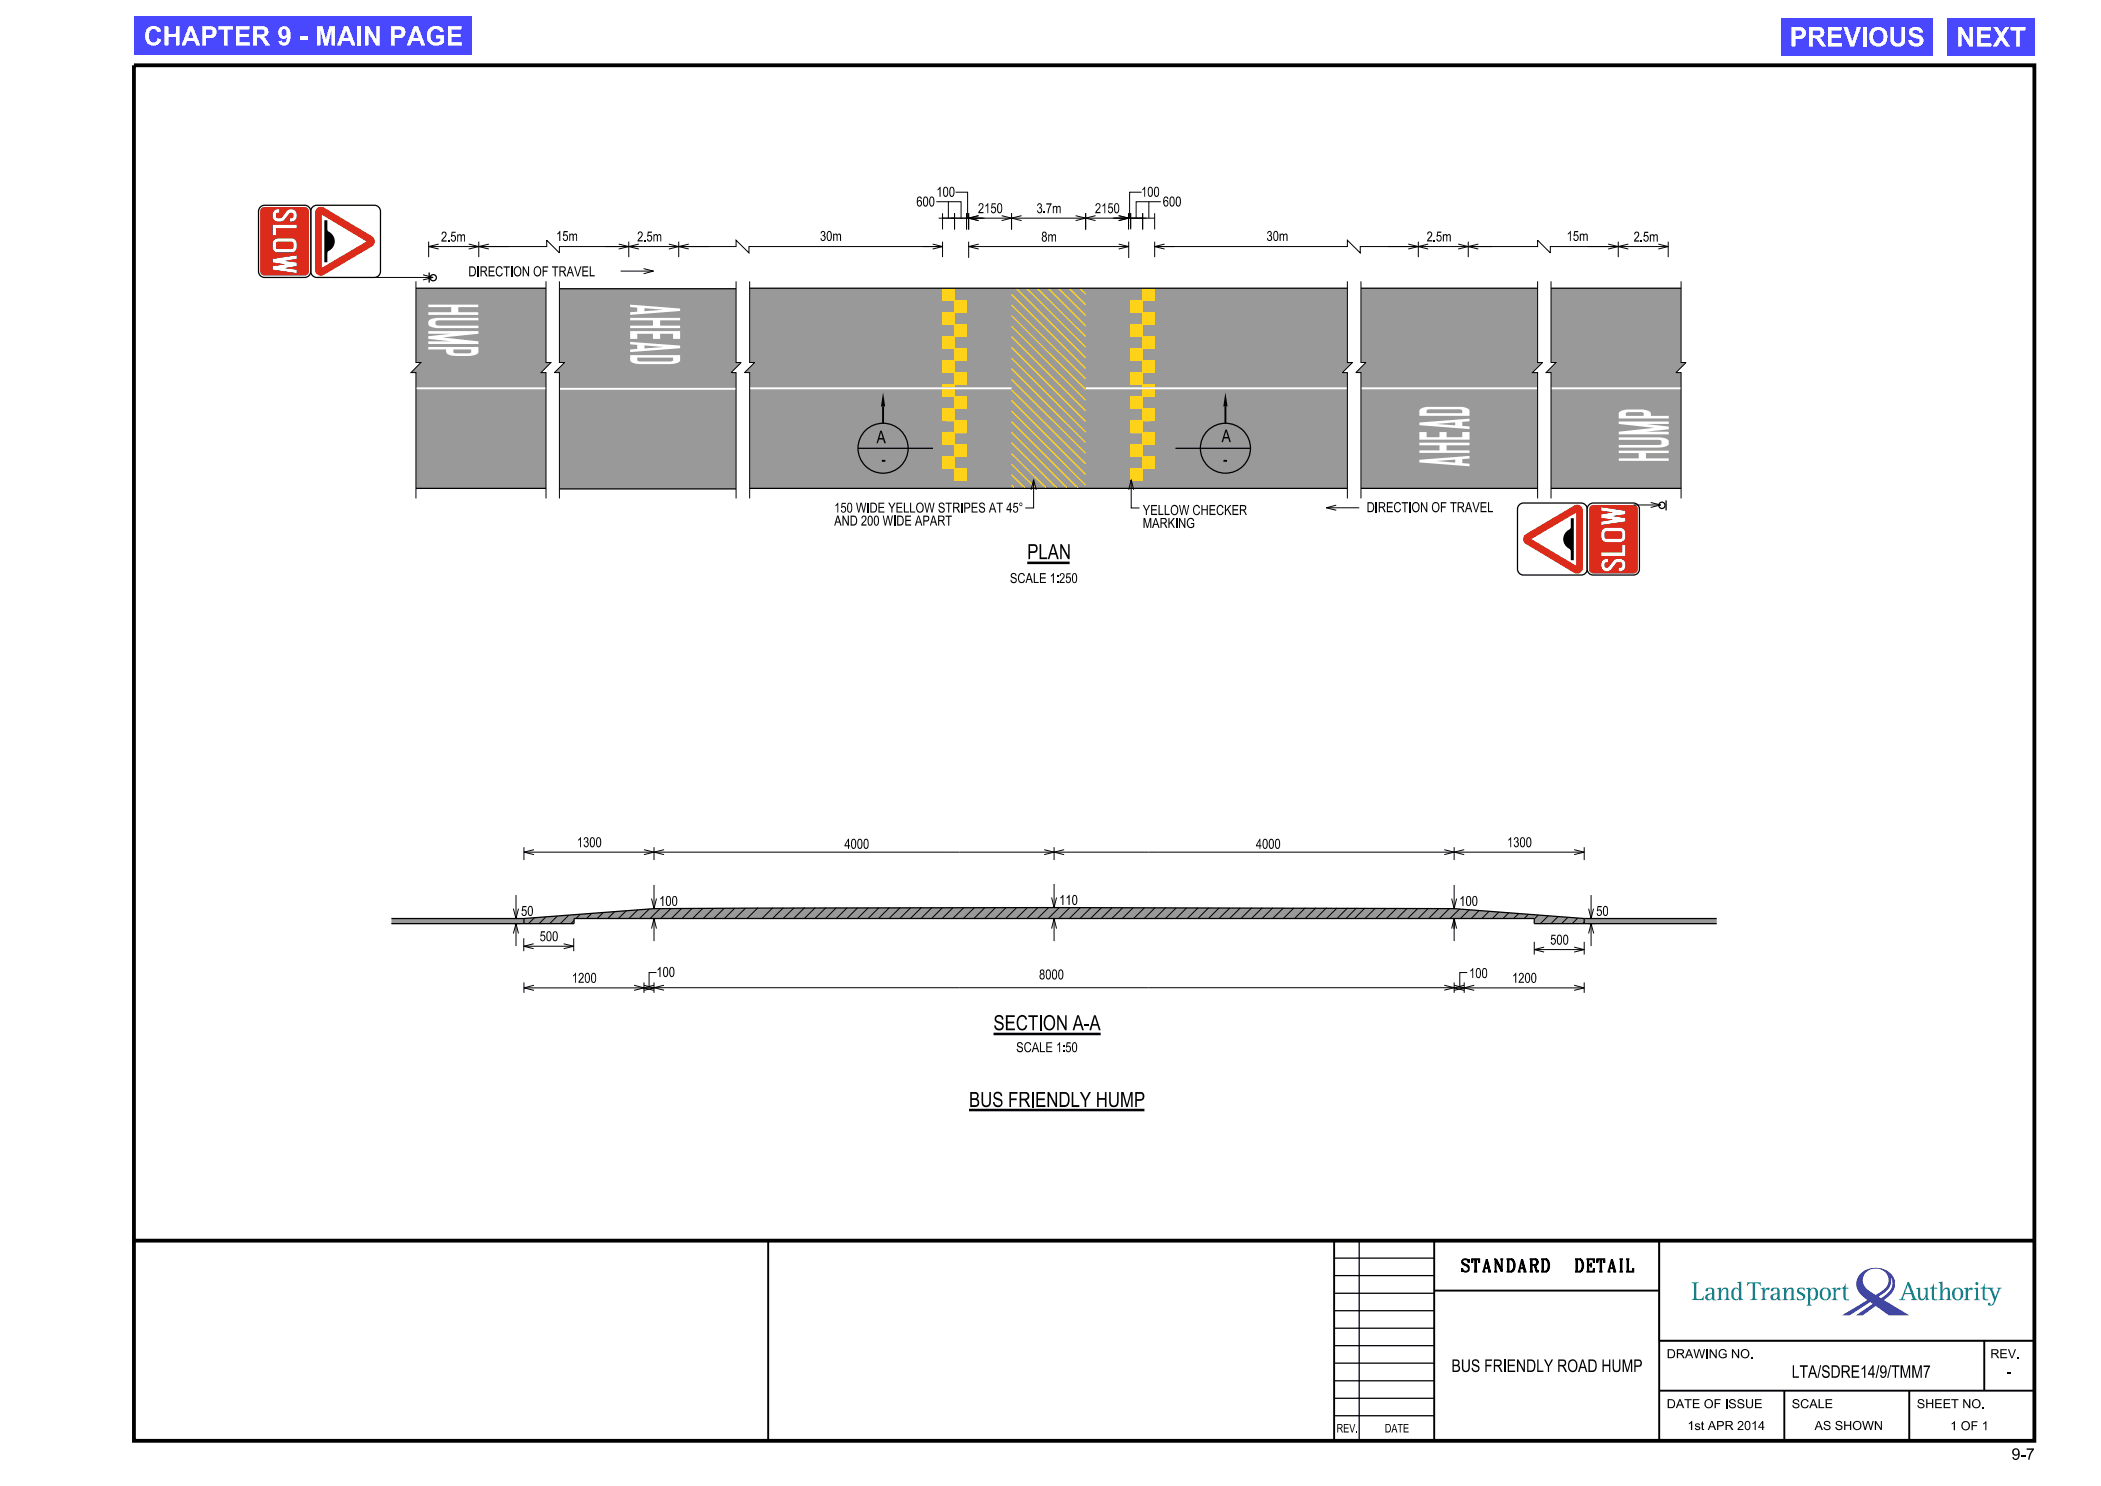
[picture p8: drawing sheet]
<svg xmlns="http://www.w3.org/2000/svg" width="420mm" height="297mm" viewBox="0 0 420 297" stroke-linecap="round" stroke-linejoin="round" font-family="sans-serif">
<g fill="#999">
<path d="M83.1 57.6h26v14.9h1l-1.9 2h.9v23.1h-26v-23.1h-.9l1.9-2h-1z" fill-rule="evenodd"/>
<path d="M111.8 57.7h35.3v14.8h1.1l-2 2h.9v23.2h-35.3v-23.2h-1l2.1-2h-1.1z" fill-rule="evenodd"/>
<path d="M149.9 57.6h119.4v14.9h1.1l-2 2h.9v23.1h-119.4v-23.1h-1.1l2-2h-.9z" fill-rule="evenodd"/>
<path d="M272.1 57.6h35.3v14.9h1l-2 2h1v23.1h-35.3v-23.1h-1.1l2-2h-.9z" fill-rule="evenodd"/>
<path d="M310.1 57.6h26v14.9h.9l-2 2h1.1v23.1h-26v-23.1h-1l1.9-2h-.9z" fill-rule="evenodd"/>
</g>
<path d="M189.1 84.1h4M189.1 86.5h4M189.4 87.7l.6-1.2 .6 1.2M189.4 82.9l.6 1.2 .6-1.2" fill="none" stroke="#fed218" stroke-width=".25"/>
<g fill="#fed218">
<path d="M188.4 57.6h2.5v2.4h-2.5z"/>
<path d="M190.8 60h2.4v2.4h-2.4z"/>
<path d="M188.4 62.4h2.4v2.4h-2.4z"/>
<path d="M190.8 64.8h2.4v2.4h-2.4z"/>
<path d="M188.4 67.2h2.4v2.4h-2.4z"/>
<path d="M190.8 69.6h2.4v2.4h-2.4z"/>
<path d="M188.4 72h2.4v2.4h-2.4z"/>
<path d="M188.4 81.6h2.4v2.4h-2.4z"/>
<path d="M190.8 84h2.4v2.4h-2.4z"/>
<path d="M188.4 86.4h2.4v2.4h-2.4z"/>
<path d="M190.8 88.8h2.4v2.4h-2.4z"/>
<path d="M188.4 91.2h2.4v2.4h-2.4z"/>
<path d="M190.8 93.6h2.4v2.4h-2.4z"/>
</g>
<path d="M226.1 84.1h4M226.1 86.5h4M228.6 87.7l.6-1.2 .6 1.2M228.6 82.9l.6 1.2 .6-1.2" fill="none" stroke="#fed218" stroke-width=".25"/>
<g fill="#fed218">
<path d="M228.4 57.6h2.4v2.4h-2.4z"/>
<path d="M226 60h2.4v2.4h-2.4z"/>
<path d="M228.4 62.4h2.4v2.4h-2.4z"/>
<path d="M226 64.8h2.4v2.4h-2.4z"/>
<path d="M228.4 67.2h2.4v2.4h-2.4z"/>
<path d="M226 69.6h2.4v2.4h-2.4z"/>
<path d="M228.4 72h2.4v2.4h-2.4z"/>
<path d="M228.4 81.6h2.4v2.4h-2.4z"/>
<path d="M226 84h2.4v2.4h-2.4z"/>
<path d="M228.4 86.4h2.4v2.4h-2.4z"/>
<path d="M226 88.8h2.4v2.4h-2.4z"/>
<path d="M228.4 91.2h2.4v2.4h-2.4z"/>
<path d="M226 93.6h2.4v2.4h-2.4z"/>
</g>
<g fill="none" stroke="#fed218" stroke-width=".25">
<path d="M202.2 58.8l14.8 14.8M203.2 57.7l13.8 13.8M205.3 57.7l11.7 11.7M207.4 57.7l9.6 9.6M209.6 57.7l7.4 7.5M211.7 57.7l5.3 5.3M213.8 57.7l3.2 3.2M215.9 57.7l1.1 1.1M202.2 77.9l14.8 14.8M202.2 75.8l14.8 14.8M202.2 73.7l14.8 14.8M202.2 71.6l14.8 14.8"/>
<path d="M202.2 69.4l14.8 14.8M202.2 67.3l14.8 14.8M202.2 65.2l14.8 14.8M202.2 63.1l14.8 14.8M202.2 61l14.8 14.7M202.2 84.3l13.4 13.3M202.2 94.9l2.8 2.7M202.2 97l.7 .6M202.2 92.8l4.9 4.8M202.2 90.7l7 6.9M202.2 88.5l9.1 9.1M202.2 86.4l11.3 11.2"/>
<path d="M202.2 82.2l14.8 14.8M202.2 80l14.8 14.8"/>
</g>
<g fill="#fed218">
<path d="M190.8 74.4h2.4v2.4h-2.4z"/>
<path d="M188.4 76.8h2.4v2.4h-2.4z"/>
<path d="M190.8 79.2h2.4v2.4h-2.4z"/>
<path d="M226 74.4h2.4v2.4h-2.4z"/>
<path d="M228.4 76.8h2.4v2.4h-2.4z"/>
<path d="M226 79.2h2.4v2.4h-2.4z"/>
</g>
<path d="M304.8 106.9l9.8-5.8a1.17 1.17 0 0 1 1.8 1v11.3a1.17 1.17 0 0 1-1.8 1.1l-9.5-5.7a1.17 1.17 0 0 1-.3-1.9zM306.1 107.7l9-5.2v10.6z" fill="none" stroke="#f00" stroke-width=".25"/>
<path d="M304.8 106.9a1.16 1.16 0 0 0 .3 1.9l9.5 5.7a1.17 1.17 0 0 0 1.8-1.1v-11.3a1.17 1.17 0 0 0-1.8-1zM306.1 107.7l9-5.2v10.6z" fill-rule="evenodd" fill="#dc2a1b"/>
<path d="M306.1 107.7l9 5.4v-10.6zM314 103.6h.6v8.4h-.6v-1.8a.98 .98 0 0 0-.7-.8 2.17 2.17 0 0 1 .5-3.7l.2-.4z" fill-rule="evenodd" fill="#fff"/>
<path d="M314 103.6h.6v8.4h-.6l-.1-2.1a2.41 2.41 0 0 1-1.2-3l1.3-1.4z" fill-rule="evenodd" fill="#000"/>
<path d="M303.7 100.9l-.3 .8v12a1.2 1.2 0 0 0 1.2 1.2h11.5a1.2 1.2 0 0 0 1.2-1.2v-12a1.2 1.2 0 0 0-1.2-1.2h-11.5zM304.8 106.9l9.8-5.8a1.17 1.17 0 0 1 1.8 1v11.3a1.17 1.17 0 0 1-1.8 1.1l-9.5-5.7a1.16 1.16 0 0 1-.3-1.9z" fill-rule="evenodd" fill="#fff"/>
<path d="M303.8 100.8l.8-.3h11.5a1.21 1.21 0 0 1 1.2 1.2v12a1.19 1.19 0 0 1-1.2 1.2h-11.5a1.19 1.19 0 0 1-1.2-1.2v-12v-.3zM317.9 101.2l.6-.3h8.1a.84 .84 0 0 1 .8 .9v12a.84 .84 0 0 1-.8 .8h-8.1a.84 .84 0 0 1-.8-.8v-12zM320.1 110.4h4.2v-1.5h.6v2.2h-4.8zM320.1 101.3l4.8 .8v.7l-2.5 .3 2.5 .4v.7l-4.8 .7v-.7l2.3-.3-2.3-.4v-.7l2.3-.4-2.3-.3zM320.3 105.9l.5-.4h.4h2.7a1.29 1.29 0 0 1 1 1.8 1.07 1.07 0 0 1-1 1.1h-2.7a1.51 1.51 0 0 1-.9-2.5zM320.3 112.1a1.25 1.25 0 0 1 1.2-.4v.7h-.6l-.1 .7a.45 .45 0 0 0 .3 .3 .45 .45 0 0 0 .5-.1l.9-1.2a1.38 1.38 0 0 1 1.9-.2 1.38 1.38 0 0 1 .3 1.8 1.18 1.18 0 0 1-1.1 .5v-.8l.6-.1 .1-.6-.2-.3h-.9l-1 1.3a1.21 1.21 0 0 1-1.7 .3 1.21 1.21 0 0 1-.4-1.6zM320.9 106.3l3-.1 .3 .2 .1 .2v.7l-.2 .3h-3.2a1.25 1.25 0 0 1-.1-1.2z" fill="none" stroke="#000" stroke-width=".25"/>
<g fill="#fff">
<path d="M320.4 112l.5-.3h.6v.7h-.6l-.1 .3v.6l.3 .1h.4l1-1.3a1.51 1.51 0 0 1 2.4 .4 1.25 1.25 0 0 1-1.3 1.7v-.8h.4l.2-.2v-.6l-.2-.2h-.8l-1 1.3a1.23 1.23 0 0 1-1.8 .2 1.23 1.23 0 0 1-.2-1.7z" fill-rule="evenodd"/>
<path d="M320.1 110.4h4.2v-1.5h.6v2.2h-4.8z" fill-rule="evenodd"/>
<path d="M320.4 105.8a1.8 1.8 0 0 0 .2 2.4l.6 .2 2.9-.1a1.58 1.58 0 0 0 .9-1.4 1.58 1.58 0 0 0-.9-1.4h-2.9zM320.9 106.3l3.1-.1 .3 .4-.1 .8-.3 .3-2.9-.1-.2-.2z" fill-rule="evenodd"/>
<path d="M320.1 101.3l4.8 .8v.7l-2.5 .3 2.5 .4v.7l-4.8 .7v-.7l2.3-.3-2.3-.4v-.7l2.3-.4-2.3-.3z" fill-rule="evenodd"/>
</g>
<g fill="#dc2a1b">
<path d="M317.9 101.2l-.2 .6v12l.1 .4 .3 .3 .4 .1 8.5-.1 .3-.3 .1-.4v-12l-.1-.4-.3-.3-.4-.2h-8.1zM320.3 112.1a1.25 1.25 0 0 1 1.2-.4v.7l-.6 .1-.1 .6a.45 .45 0 0 0 .3 .3 .45 .45 0 0 0 .5-.1l.9-1.2a1.51 1.51 0 0 1 2.4 .4 1.25 1.25 0 0 1-1.3 1.7v-.8h.4l.2-.2v-.6l-.2-.2h-.8l-1 1.3a1.21 1.21 0 0 1-1.7 .3 1.21 1.21 0 0 1-.4-1.6zM320.1 110.4h4.2v-1.5h.6v2.2h-4.8zM320.4 105.8l.8-.3h2.7a1.08 1.08 0 0 1 1 1.1 1.29 1.29 0 0 1-1 1.8h-2.7a1.31 1.31 0 0 1-1.1-1.8zM320.1 101.3l4.8 .8v.7l-2.5 .3 2.5 .4v.7l-4.8 .7v-.7l2.3-.3-2.3-.4v-.7l2.3-.4-2.3-.3z" fill-rule="evenodd"/>
<path d="M320.9 106.3l3.1-.1 .2 .2v1l-.3 .3-2.9-.1-.2-.3z" fill-rule="evenodd"/>
</g>
<path d="M317.6 100.9l-.3 .8v12a1.17 1.17 0 0 0 1.2 1.2h8a1.17 1.17 0 0 0 1.2-1.2v-12a1.2 1.2 0 0 0-1.2-1.2h-8zM317.9 101.2l.6-.3h8.1l.7 .4 .1 .5v12l-.1 .4-.3 .3-.4 .1h-8.1l-.7-.4-.1-.4v-12z" fill-rule="evenodd" fill="#fff"/>
<path d="M317.8 100.8l.7-.3h8a1.21 1.21 0 0 1 1.2 1.2v12a1.19 1.19 0 0 1-1.2 1.2h-8a1.19 1.19 0 0 1-1.2-1.2v-12v-.3z" fill="none" stroke="#000" stroke-width=".25"/>
<path d="M63.3 41.7a1.23 1.23 0 0 1 1.5-.2l9.5 5.7a1.2 1.2 0 0 1 0 2.1l-9.5 5.6a1.17 1.17 0 0 1-1.8-1v-11.4zM64.3 42.9l9 5.4-9 5.2z" fill="none" stroke="#f00" stroke-width=".25"/>
<path d="M63.4 41.6l-.3 .3-.1 .6v11.4a1.18 1.18 0 0 0 1.8 1l9.5-5.6a1.2 1.2 0 0 0 0-2.1l-9.5-5.7a1.2 1.2 0 0 0-1.4 .1zM64.3 42.9l9 5.4-9 5.2z" fill-rule="evenodd" fill="#dc2a1b"/>
<path d="M64.3 42.9v10.6l9-5.2zM64.8 44h.6v1.8a.88 .88 0 0 0 .7 .8 2.19 2.19 0 0 1-.5 3.7l-.2 .4v1.7h-.6z" fill-rule="evenodd" fill="#fff"/>
<path d="M64.8 44h.6l.1 2.1a2.29 2.29 0 0 1 1.4 2.1 2.29 2.29 0 0 1-1.4 2.1l-.1 2.1h-.6z" fill-rule="evenodd" fill="#000"/>
<path d="M62.5 41.4l-.4 .8v12.1a1.2 1.2 0 0 0 1.2 1.2h11.6a1.2 1.2 0 0 0 1.2-1.2v-12.1a1.2 1.2 0 0 0-1.2-1.2h-11.6zM63.3 41.7l.7-.3 .8 .1 9.5 5.7a1.2 1.2 0 0 1 0 2.1l-9.5 5.6a1.18 1.18 0 0 1-1.8-1v-11.4z" fill-rule="evenodd" fill="#fff"/>
<path d="M52.3 41.6l.5-.2h8.1a.86 .86 0 0 1 .9 .8v12a.86 .86 0 0 1-.9 .9h-8.1a.86 .86 0 0 1-.8-.9v-12zM54.5 44.9h4.8v.7h-4.1v1.5h-.7zM54.5 51.7l4.8-.7v.7l-2.3 .4 2.3 .4v.7l-2.3 .4 2.3 .3v.7l-4.8-.7v-.7l2.5-.4-2.5-.3zM54.7 48.1l.5-.4 .4-.1h2.7a1.53 1.53 0 0 1 1.1 1.3 1.53 1.53 0 0 1-.8 1.5l-3 .1a1.07 1.07 0 0 1-1.1-1.1v-.7zM54.9 42l.9-.2v.7a.55 .55 0 0 0-.6 .4 .55 .55 0 0 0 .3 .7l.9-.1 .9-1.3a1.24 1.24 0 0 1 1.7-.1 1.24 1.24 0 0 1 .1 1.8 1.18 1.18 0 0 1-1.1 .4v-.7a.54 .54 0 0 0 .6-.4 .54 .54 0 0 0-.5-.7l-.2 .2-1 1.2a1.37 1.37 0 0 1-2 .2 1.37 1.37 0 0 1 0-2.1zM55.3 48.4h3.2l.1 .3v.9l-.3 .2-3-.1-.1-.3v-.7zM62.6 41.3l.7-.3h11.6a1.21 1.21 0 0 1 1.2 1.2v12.1a1.21 1.21 0 0 1-1.2 1.2h-11.6a1.21 1.21 0 0 1-1.2-1.2v-12.1l.1-.3z" fill="none" stroke="#000" stroke-width=".25"/>
<g fill="#fff">
<path d="M54.8 42.1l.5-.3h.5v.7h-.3a.58 .58 0 0 0-.3 .6 .58 .58 0 0 0 .3 .5l.9-.1 .9-1.3a1.25 1.25 0 0 1 2 .3 1.25 1.25 0 0 1-1 1.8h-.3v-.7h.4l.2-.2v-.6l-.2-.3-.5 .1-1 1.3a1.5 1.5 0 0 1-2.4-.4v-.9z" fill-rule="evenodd"/>
<path d="M54.5 44.9h4.8v.7h-4.1v1.5h-.7z" fill-rule="evenodd"/>
<path d="M54.8 47.9a1.89 1.89 0 0 0 .1 2.4l.5 .2h2.9a1.51 1.51 0 0 0 .7-2.6l-.7-.3h-2.7zM55.3 48.4h3.1l.2 .2v.9l-.3 .3-2.9-.1-.2-.1z" fill-rule="evenodd"/>
<path d="M54.5 51.7l4.8-.7v.7l-2.3 .4 2.3 .4v.7l-2.3 .4 2.3 .3v.7l-4.8-.7v-.7l2.5-.4-2.5-.3z" fill-rule="evenodd"/>
</g>
<g fill="#dc2a1b">
<path d="M52.2 41.6l-.2 .6v12l.1 .4 .3 .3 .4 .2 8.5-.1 .3-.3 .2-.5v-12l-.3-.6-.6-.2h-8.1zM54.8 42.1l.5-.3h.5v.7l-.6 .2a.64 .64 0 0 0 .3 .9l.9-.1 .9-1.3a1.24 1.24 0 0 1 1.7-.1 1.24 1.24 0 0 1 .1 1.8 1.18 1.18 0 0 1-1.1 .4v-.7l.5-.1a.74 .74 0 0 0-.1-.9h-.5l-1 1.3a1.5 1.5 0 0 1-2.4-.4v-.9zM54.5 44.9h4.8v.7h-4.1v1.5h-.7zM54.8 47.9l.8-.3h2.7l.5 .2 .4 .3a1.84 1.84 0 0 1-.4 2.3l-.5 .1h-3l-.7-.5-.1-.6a1.61 1.61 0 0 1 .3-1.5zM54.5 51.7l4.8-.7v.7l-2.3 .4 2.3 .4v.7l-2.3 .4 2.3 .3v.7l-4.8-.7v-.7l2.5-.4-2.5-.3z" fill-rule="evenodd"/>
<path d="M55.3 48.4l3-.1 .3 .4v.8l-.3 .3h-2.8l-.3-.4z" fill-rule="evenodd"/>
</g>
<path d="M52 41.4l-.3 .8v12.1a1.22 1.22 0 0 0 1.2 1.2h8a1.21 1.21 0 0 0 1.2-1.2v-12.1a1.22 1.22 0 0 0-1.2-1.2h-8zM52.2 41.6l.6-.2h8.1l.4 .1 .3 .3 .2 .4v12l-.1 .4-.4 .4-8.5 .1-.4-.1-.3-.3-.1-.5v-12z" fill-rule="evenodd" fill="#fff"/>
<path d="M52.2 41.3l.7-.3h8a1.21 1.21 0 0 1 1.2 1.2v12.1a1.21 1.21 0 0 1-1.2 1.2h-8a1.21 1.21 0 0 1-1.2-1.2v-12.1v-.3z" fill="none" stroke="#000" stroke-width=".25"/>
<path d="M78.2 183.6h26.5l26-2 80-.2 80 .2 26 2h26.5v1h-36.5v-1h-191.9v1h-36.6z" fill-rule="evenodd" fill="#999"/>
<path d="M26.8 13h379.9v275h-379.9zM26.8 248h379.9" fill="none" stroke="#000" stroke-width=".76" stroke-linecap="butt"/>
<path d="M153.6 248v40M266.7 248v40M286.7 257.9h45M286.7 248v40M331.7 248v40M331.7 268h75M331.7 278h75M356.7 278v10M381.7 278v10M396.7 268v10" fill="none" stroke="#000" stroke-width=".38"/>
<path d="M266.7 258.5h20M266.7 254.9h20M266.7 251.5h20M271.7 248v40M331.7 248h75v20h-75zM266.7 279.5h20M266.7 276h20M266.7 272.4h20M266.7 269h20M266.7 265.5h20M266.7 262h20M266.7 283h20" fill="none" stroke="#000" stroke-width=".25"/>
<g fill="#008c95">
<path d="M338.2 256.3h1.4l-.4 .2-.1 .2v2.9h1l.4-.5h.1v.8l-2.4-.1 .4-.3v-2.8z" fill-rule="evenodd"/>
<path d="M341.1 257.6l-.1 .1a.28 .28 0 0 0 .2 .4 .28 .28 0 0 0 .3-.4l.1-.2h.4l.2 .2 .1 .8h-.6a.71 .71 0 0 0-.8 .6 .71 .71 0 0 0 .5 .8 .71 .71 0 0 0 .9-.4l.1 .3 .3 .1a.16 .16 0 0 0 .2 .1 .16 .16 0 0 0 .1-.3l-.3-.1v-1.7l-.2-.4-.3-.2h-.7zM341.5 258.9l.8-.2v.4l-.3 .5-.2 .1-.3-.1-.2-.6z" fill-rule="evenodd"/>
<path d="M343.2 257.5l.8-.2v.8l.2-.4 .5-.4 .6 .1 .2 .5v1.6l.4 .3-1.2 .1 .4-.4v-1.6l-.2-.3h-.3l-.3 .3-.3 .6v1l.4 .3-1.2 .1 .4-.4v-1.8z" fill-rule="evenodd"/>
<path d="M347.3 256.3l.8-.2v3.3l.4 .3-.8 .2v-.4l-.2 .2-.4 .2a1.33 1.33 0 0 1-.8-2.2l.5-.4h.4l.5 .4v-1.1zM346.9 257.6l-.4 .8 .2 1.1a.61 .61 0 0 0 .8 0 .61 .61 0 0 0 .2-.7l-.2-1-.3-.3z" fill-rule="evenodd"/>
<path d="M349.3 256.3h2.7v.7h-.1l-.1-.3-.3-.2h-.7v2.9l.2 .3 .4 .1-1.6 .1 .4-.2 .2-.3v-2.9h-.7l-.3 .5h-.1z" fill-rule="evenodd"/>
<path d="M352 257.5l.8-.2v.6l.3-.5 .5-.1 .2 .4-.4 .1a.5 .5 0 0 0-.5 .1 .5 .5 0 0 0-.1 .6v1.1l.4 .2-1.2 .1 .4-.3v-1.9z" fill-rule="evenodd"/>
<path d="M354.1 257.6l.5-.3h.6l.4 .3 .1 2 .3 .1a.16 .16 0 0 1 0 .3 .16 .16 0 0 1-.3-.1h-.2l-.2-.4-.3 .3-.6 .1-.5-.4a.96 .96 0 0 1 1.2-1h.2v-.7l-.1-.2-.6-.1-.2 .6-.4-.1zM354.5 258.9l-.1 .2 .1 .4 .2 .2 .3-.1 .3-.4v-.5z" fill-rule="evenodd"/>
<path d="M356.3 257.5l.8-.2v.8l.4-.6 .9-.1 .2 .4v1.7l.4 .3-1.2 .1 .3-.4v-1.7v-.1l-.4-.1-.5 .5-.1 .4v1l.4 .4h-1.2l.4-.3v-1.9z" fill-rule="evenodd"/>
<path d="M359.4 257.5l.4-.2 .9 .1 .1 .6-.5-.5h-.4l-.3 .3 .2 .4 1 .6 .1 .5-.3 .4-.4 .2-1-.1v-.6l.6 .5h.4l.3-.3-.3-.5-.9-.6-.1-.5z" fill-rule="evenodd"/>
<path d="M361 257.5l.4 .2v3l-.4 .2h1.3l-.5-.3v-1.1l.5 .4h.4l.5-.3 .2-.6-.1-1.1a.82 .82 0 0 0-.7-.6 .82 .82 0 0 0-.8 .4v-.4zM362.1 257.7l.4-.2 .4 .3 .1 1.1-.2 .5a.53 .53 0 0 1-.7 .2 .53 .53 0 0 1-.2-.7v-.7z" fill-rule="evenodd"/>
<path d="M364.1 257.7l.5-.4 .7 .1 .5 .5 .2 .7h-.5l-.1-.7-.4-.4-.4 .1-.2 .2-.2 .8h-.4l.1-.6z" fill-rule="evenodd"/>
<path d="M363.8 258.6h.4l.1 .7 .4 .4h.4l.3-.3 .1-.8h.5v.2l-.4 .8-.4 .3h-.5l-.7-.4z" fill-rule="evenodd"/>
<path d="M366.1 257.5l.9-.2v.6l.3-.5 .5-.1 .1 .4-.3 .1a.5 .5 0 0 0-.5 .1 .5 .5 0 0 0-.1 .6v1l.4 .4h-1.3l.4-.2 .1-.3v-1.5z" fill-rule="evenodd"/>
<path d="M368.8 256.6h.1v.8h.6v.2h-.6l.1 1.9 .2 .2h.4v.2h-.7l-.4-.3v-2h-.3v-.2l.5-.3z" fill-rule="evenodd"/>
<path d="M381.4 256.2l-1.2 3.1-.6 .6h1.2l-.1-.2a.24 .24 0 0 1-.3-.1 .24 .24 0 0 1 .1-.3l.2-.6h1.4l.2 .7a.22 .22 0 0 1 0 .3 .22 .22 0 0 1-.2 0l-.1 .2h1.4l-.6-.5-1.2-3.2zM381.4 256.8l.6 1.6h-1.2z" fill-rule="evenodd"/>
<path d="M383 257.5l.9-.2v2l.2 .3h.3l.4-.3 .2-.6-.1-1-.4-.2 .8-.2v2.1l.5 .3-.8 .2-.1-.6-.4 .5h-.8l-.3-.6v-1.5z" fill-rule="evenodd"/>
<path d="M386.5 256.6h.1v.8h.7v.2h-.7v1.9l.3 .2h.4v.2h-.7a.54 .54 0 0 1-.4-.8v-1.5h-.4v-.2l.5-.2z" fill-rule="evenodd"/>
<path d="M387.5 256.3l.8-.2v2l.2-.5 .4-.3 .7 .2 .2 .4v1.6l.4 .4h-1.3l.5-.4v-1.6l-.3-.3-.4 .1-.4 .8v1l.4 .3-1.2 .1 .4-.4v-2.9z" fill-rule="evenodd"/>
<path d="M390.2 258.6h.5l.1 .8a.62 .62 0 0 0 .8 .3 .62 .62 0 0 0 .4-.8v-.3h.5l-.1 .5-.3 .5-.4 .3h-.6l-.6-.3-.2-.4z" fill-rule="evenodd"/>
<path d="M390.5 257.7l.6-.4 .7 .1 .5 .4 .2 .8h-.5l-.2-.8a.64 .64 0 0 0-.8-.2 .64 .64 0 0 0-.3 .8v.2h-.5l.1-.6z" fill-rule="evenodd"/>
<path d="M392.6 257.5l.8-.2v.6l.3-.5 .5-.1 .2 .4-.4 .1a.5 .5 0 0 0-.5 .1 .5 .5 0 0 0-.1 .6v1l.4 .4h-1.2l.4-.3v-1.9z" fill-rule="evenodd"/>
<path d="M394.6 257.5l.8-.2v2.3l.4 .3h-1.2l.4-.4v-1.7z" fill-rule="evenodd"/>
<path d="M396.6 256.6h.2v.8h1.2v.2h-1.2v1.8l.1 .3h.5v.2h-.7l-.4-.4v-1.9h-.4v-.2l.5-.2z" fill-rule="evenodd"/>
<path d="M397.4 257.4h1.2v.1a.25 .25 0 0 0-.3 .1 .25 .25 0 0 0 .1 .3l.5 1.3 .5-1.3a.24 .24 0 0 0 .1-.3 .24 .24 0 0 0-.3-.1v-.1h1l-.5 .4-1.2 2.9-.3 .2h-.5l-.3-.2 .1-.3 .4 .2a.25 .25 0 0 0 .3 .2 .25 .25 0 0 0 .2-.3l.2-.6-.8-2.2-.4-.1z" fill-rule="evenodd"/>
<circle cx="395.2" cy="256.5" r=".3"/>
</g>
<g fill="#171c8f">
<path d="M371.1 256.5l1.3-.6a3.5 3.5 0 0 0 2.2 2.7l.4 .3 .7-.5a3.1 3.1 0 0 0 1.9-2.5l.4 .2a3.7 3.7 0 0 1-2.2 2.9l-.3 .2 .5 .3 1-.7a3 3 0 0 0 1.3-2.2l.5-.1a4.1 4.1 0 0 1-2.2 3.4l5 3h-4l-2.6-1.9-2.6 1.9h-1.3l3.3-2.3-.5-.4-4.2 2.7h-1.4l5-3.1-.4-.3a3.7 3.7 0 0 1-1.8-3z" fill-rule="evenodd"/>
<path d="M371.9 254.6a4.2 4.2 0 0 1 6.8 1.2l.1 .7-.5 .1-.1-.8-.3-.6 .1 .9-.4-.2a2.63 2.63 0 0 0-2.6-2.4 2.63 2.63 0 0 0-2.6 2.4l-1.3 .6 .2-1z" fill-rule="evenodd"/>
</g>
<g fill="#4a48ff">
<path d="M26.8 3.3h67.5v7.7h-67.5z"/>
<path d="M356 3.6h30.3v7.4h-30.3z"/>
<path d="M389.3 3.6h17.4v7.4h-17.4z"/>
</g>
<g fill="none" stroke="#000" stroke-width=".25">
<path d="M83.1 57.6h26M85.8 54.5v2M111.8 57.7h35.3M149.9 57.6h119.4M272.1 57.6h35.3M310.1 57.6h26M83.1 97.6h26M111.8 97.7h35.3M149.9 97.6h119.4M171.5 89.6h15M235 89.6h15M272.1 97.6h35.3"/>
<path d="M310.1 97.6h26M333.1 100v2M78.2 183.6h26.5M78.2 184.6h36.6v-1h191.9v1h36.5M104.7 183.6v1M270.8 181.5h-.1M290.7 183.8v1.9M316.7 183.6l-26-2-80-.2-80 .2-26 2M316.7 183.6h26.5M316.7 183.6v1"/>
<circle cx="86.6" cy="55.5" r=".63"/>
<circle cx="176.5" cy="89.6" r="5"/>
<circle cx="245" cy="89.6" r="5"/>
<circle cx="332.2" cy="101" r=".63"/>
</g>
<path d="M83.1 77.6h26M111.8 77.7h35.3M149.9 77.6h52.3M217 77.6h52.3M272.1 77.6h35.3M310.1 77.6h26" fill="none" stroke="#fff" stroke-width=".38"/>
<g fill="none" stroke="#000" stroke-width=".2">
<path d="M191 38.4h2.4v5.2M228.2 38.4h-2.4v5.2M74.9 55.5h11.7M83.1 56.2v16.3h1l-1.9 2h.9v25.1M84.6 54.9l2 .6-2 .4M85.7 49.3h16M85.7 48.3v3.1M87.7 48.8l-2 .5 2 .5M93.7 48.8l2 .5-2 .5M95.7 49.3h13.6v-1.3l2.5 2.5v-1.2h13.9M95.7 48.3v3.1M97.7 48.8l-2 .5 2 .5"/>
<path d="M109.1 56.2v16.3h1l-1.9 2h.9v25.1M111.8 56.2v16.3h1.1l-2.1 2h1v25.1M120.9 49.3h20.9M123.7 48.8l2 .5-2 .5M124.1 54.2h6.5M125.7 48.3v3.1M127.7 48.8l-2 .5 2 .5M128.7 53.7l1.9 .5-1.9 .5M133.7 48.8l2 .5-2 .5M135.7 49.3h11.4v-1.3l2.6 2.5v-1.2h38.7h-3.9M135.7 48.3v3.1M137.7 48.8l-2 .5 2 .5"/>
<path d="M147.1 56.2v16.3h1.1l-2 2h.9v25.1M149.9 56.2v16.3h.9l-2 2h1.1v25.1M186.4 48.8l2 .5-2 .5M187.2 40.3h2.4v3.3M187.6 43.6h43.2M188.4 42.6v3.3M188.4 48.3v3.1M189.6 40.3h2.5v3.3M190.8 42.6v3.3M193.2 42.6v3.3M193.6 49.3h32M193.6 42.6v3.3"/>
<path d="M193.6 48.3v3.2M195.6 43.1l-2 .5 2 .5M195.7 48.8l-2.1 .5 2.1 .5M200.2 43.1l2 .5-2 .5M202.2 42.6v3.3M204.2 43.1l-2 .5 2 .5M215 43.1l2 .5-2 .5M217 42.6v3.3M219 43.1l-2 .5 2 .5M223.6 43.1l2 .5-2 .5M223.6 48.8l2 .5-2 .5M225.6 42.6v3.3"/>
<path d="M225.6 48.3v3.3M226 42.6v3.3M228.4 42.6v3.3M229.7 40.3h-2.6v3.3M230.8 42.6v3.3M230.8 48.3v3.1M232.1 40.3h-2.4v3.3M232.8 48.8l-2 .5 2 .5M234.8 49.3h-4h38.5v-1.3l2.6 2.5v-1.2h11.6M269.3 56.2v16.3h1.1l-2 2h.9v25.1M272.1 56.2v16.3h1l-2.1 2h1.1v25.1M277.4 49.3h20.9"/>
<path d="M281.5 48.8l2 .5-2 .5M283.5 48.3v3.1M285.5 48.8l-2 .5 2 .5M291.5 48.8l2 .5-2 .5M293.5 49.3h13.9v-1.3l2.5 2.5v-1.2h13.6M293.5 48.3v3.1M295.5 48.8l-2 .5 2 .5M307.4 56.2v16.3h1l-2 2h1v25.1M310.1 56.2v16.3h.9l-1.9 2h1v25.1M317.5 49.3h16M321.5 48.8l2 .5-2 .5M323.5 48.3v3.1"/>
<path d="M325.5 48.8l-2 .5 2 .5M331.5 48.8l2 .5-2 .5M333.5 48.3v3.1M336.1 56.2v16.3h.9l-2 2h1.1v25.1M206.1 97.9l.5-2 .6 2M206.6 95.9v5.6h-1.6M225.6 97.9l.5-2 .5 2M226.1 95.9v5.6h1.7M265.1 101.5h6.6M267.1 101l-2 .5 2 .5M326.6 100.9h5.4M330 100.4l2 .5-2 .5"/>
<path d="M103.2 178.9v4.7M104.7 170.3h212M104.7 169.3v2.6M106.8 169.8l-2.1 .5 2.1 .5M128.7 169.8l2 .5-2 .5M130.2 179.6l.5 2 .5-2M130.7 169.3v2.6M130.7 176.9v4.7M132.8 169.8l-2.1 .5 2.1 .5M208.7 169.8l2 .5-2 .5M210.2 179.4l.5 2 .5-2M210.7 169.3v2.6"/>
<path d="M210.7 176.7v4.7M212.7 169.8l-2 .5 2 .5M288.7 169.8l2 .5-2 .5M290.2 179.6l.5 2 .5-2M290.7 169.3v2.6M290.7 176.9v4.7M292.7 169.8l-2 .5 2 .5M314.7 169.8l2 .5-2 .5M316.7 169.3v2.6M318.1 178.9v4.7M102.6 184.6h1.5M102.6 183.6h1.3"/>
<path d="M102.6 181.6l.6 2 .4-2M102.6 186.6l.6-2 .4 2M103.2 184.6v4.5M104.7 187.5v2.6M104.7 189.1h10M104.7 196.4v2M104.7 197.4h26M106.7 188.6l-2 .5 2 .5M106.8 196.9l-2.1 .5 2.1 .5M106.8 183.4l-1.1 1.2M109.1 183.3l-1.3 1.3M111.4 183.1l-1.5 1.5"/>
<path d="M112.7 188.6l2 .5-2 .5M113.7 182.9l-1.7 1.7M114.7 187.5v2.6M114.8 184l-.7 .6M116 182.7l-.9 .9M118.3 182.6l-1 1M120.6 182.4l-1.2 1.2M122.9 182.2l-1.4 1.4M125.2 182l-1.6 1.6M126.8 196.9l1.9 .5-1.9 .5M127.5 181.9l-1.8 1.7M128.7 196.9l2 .5-2 .5"/>
<path d="M128.7 196.4v2M129.8 181.7l-2 1.9M130.2 185.6l.5-2 .5 2M130.7 196.9l-2 .5 2 .5M130.7 183.6v4.5M130.7 196.4v2M130.7 197.4h160M131.2 194.4h-1.4v3M132 181.6l-2 2M132.8 196.9l-2.1 .5 2.1 .5M134.1 181.6l-2 2M136.2 181.6l-2 2"/>
<path d="M138.4 181.5l-2.1 2.1M140.5 181.5l-2 2.1M142.6 181.5l-2 2.1M144.8 181.5l-2.1 2.1M146.9 181.5l-2.1 2.1M149 181.5l-2.1 2.1M151.5 181.4l-2.2 2.2M154.5 181.4l-2.2 2.2M156.6 181.4l-2.2 2.2M158.7 181.4l-2.1 2.2M160.9 181.4l-2.2 2.2M163 181.4l-2.2 2.2"/>
<path d="M165.1 181.4l-2.2 2.2M167.2 181.4l-2.2 2.2M169.3 181.4l-2.1 2.2M171.4 181.4l-2.1 2.2M173.6 181.4l-2.2 2.2M175.7 181.4l-2.2 2.2M177.8 181.4l-2.2 2.2M179.9 181.4l-2.2 2.2M182 181.4l-2.1 2.2M184.2 181.4l-2.2 2.2M186.3 181.4l-2.2 2.2M188.4 181.4l-2.2 2.2"/>
<path d="M190.5 181.4l-2.2 2.2M192.7 181.4l-2.2 2.2M194.8 181.4l-2.2 2.2M196.9 181.4l-2.2 2.2M199 181.4l-2.2 2.2M201.1 181.4l-2.2 2.2M203.2 181.4l-2.2 2.2M205.4 181.4l-2.2 2.2M207.5 181.4l-2.2 2.2M209.6 181.4l-2.2 2.2M210.2 185.6l.5-2 .5 2M210.7 183.6v4.5"/>
<path d="M211.7 181.4l-2.2 2.2M213.9 181.4l-2.2 2.2M215.9 181.4l-2.1 2.2M218.1 181.4l-2.2 2.2M220.2 181.4l-2.2 2.2M222.3 181.4l-2.2 2.2M224.4 181.5l-2.2 2.1M226.5 181.5l-2.1 2.1M228.8 181.4l-2.2 2.2M230.9 181.4l-2.2 2.2M233 181.4l-2.1 2.2M235.1 181.5l-2.1 2.1"/>
<path d="M237.2 181.5l-2.1 2.1M239.5 181.4l-2.2 2.2M241.6 181.4l-2.1 2.2M243.7 181.4l-2.1 2.2M245.9 181.5l-2.2 2.1M247.9 181.5l-2.1 2.1M250.2 181.4l-2.1 2.2M252.3 181.4l-2.1 2.2M254.5 181.4l-2.2 2.2M256.6 181.5l-2.2 2.1M258.7 181.5l-2.2 2.1M260.9 181.4l-2.1 2.2"/>
<path d="M263.1 181.4l-2.2 2.2M265.2 181.4l-2.2 2.2M267.3 181.5l-2.2 2.1M269.4 181.5l-2.1 2.1M271.2 181.5l-2.1 2.1M272.8 181.5l-2 2.1M275 181.5l-2.1 2.1M277.1 181.5l-2.1 2.1M279.2 181.5l-2.1 2.1M281.3 181.5l-2 2.1M283.4 181.6l-2 2M285.5 181.6l-2 2"/>
<path d="M287.6 181.6l-2 2M288.7 196.9l2 .5-2 .5M289.7 181.6l-2 2M290.2 185.6l.5-2 .5 2M290.7 196.9l2 .5-2 .5M290.7 183.6v4.5M290.7 196.4v2M290.7 197.4h26M291.8 181.7l-2 1.9M292.7 196.9l-2 .5 2 .5M292.7 196.4v2M293.3 194.4h-1.5v3"/>
<path d="M293.7 181.8l-1.7 1.8M294.7 196.9l-2 .5 2 .5M295.7 182l-1.6 1.6M297.7 182.1l-1.5 1.5M299.6 182.3l-1.3 1.3M301.6 182.4l-1.1 1.2M303.6 182.6l-1 1M305.5 182.7l-.8 .9M306.7 188.2v2.6M306.7 189.8h10M307.5 182.9l-.8 .8M308.7 189.3l-2 .5 2 .5"/>
<path d="M309.5 183.1l-1.6 1.5M311.5 183.2l-1.4 1.4M313.4 183.3l-1.2 1.3M314.7 196.9l2 .5-2 .5M314.7 189.3l2 .5-2 .5M315.4 183.5l-1.1 1.1M316.7 188.2v2.6M316.7 196.4v2M316.7 184.3l-.3 .3M317.4 184.6h1.5M317.5 183.6h1.4M317.6 181.6l.5 2 .5-2"/>
<path d="M317.6 186.6l.5-2 .5 2M318.1 184.6v4.5"/>
</g>
<path d="M176.5 81.2v3.4M245 81.2v3.4" fill="none" stroke="#000" stroke-width=".38"/>
<g fill="#000">
<path d="M176.5 78.4l.5 2.8h-.9zM245 78.4l.4 2.8h-.9z"/>
<path d="M340.7 280.6a.9 .9 0 0 0 1.8 0 .9 .9 0 0 0-1.8 0zM341.1 280a.67 .67 0 0 1 1.1 .5 .67 .67 0 0 1-1.1 .6l-.1-.5z" fill-rule="evenodd"/>
<path d="M345.8 279.8a.71 .71 0 0 1 1.2 .4h-.3a.39 .39 0 0 0-.4-.4 .39 .39 0 0 0-.3 .5 .95 .95 0 0 1 1 .8 .77 .77 0 0 1-.8 .4 .77 .77 0 0 1-.6-.6l.2-.1a.46 .46 0 0 0 .5 .5 .46 .46 0 0 0 .4-.5l-.1-.1a.77 .77 0 0 1-.9-.7z" fill-rule="evenodd"/>
<path d="M347.4 279.9a.69 .69 0 0 1 .7-.3 .69 .69 0 0 1 .6 .6h-.3a.41 .41 0 0 0-.4-.4 .41 .41 0 0 0-.4 .5 .95 .95 0 0 1 1.1 .8 .75 .75 0 0 1-.8 .4 .75 .75 0 0 1-.6-.6l.2-.1a.48 .48 0 0 0 .5 .5 .48 .48 0 0 0 .4-.5l-.1-.1a.67 .67 0 0 1-.7-.2 .67 .67 0 0 1-.2-.6z" fill-rule="evenodd"/>
<path d="M358.5 279.8a.71 .71 0 0 1 1.2 .4h-.3a.39 .39 0 0 0-.4-.4 .39 .39 0 0 0-.3 .5 .95 .95 0 0 1 1 .8 .77 .77 0 0 1-.8 .4 .77 .77 0 0 1-.6-.6l.2-.1a.46 .46 0 0 0 .5 .5 .46 .46 0 0 0 .4-.5l-.1-.1a.77 .77 0 0 1-.9-.7z" fill-rule="evenodd"/>
<path d="M360.3 279.8a.78 .78 0 0 1 1.3 .3l-.3 .1a.61 .61 0 0 0-.8-.3 .61 .61 0 0 0-.3 .9 .56 .56 0 0 0 .6 .5 .56 .56 0 0 0 .6-.5l.2 .1a.86 .86 0 0 1-1.3 .5 .86 .86 0 0 1-.2-1.3z" fill-rule="evenodd"/>
<path d="M383.5 279.8a.69 .69 0 0 1 1.2 .4h-.2a.41 .41 0 0 0-.5-.4 .41 .41 0 0 0-.4 .5 .95 .95 0 0 1 1.1 .8 .75 .75 0 0 1-.8 .4 .75 .75 0 0 1-.6-.6l.2-.1a.48 .48 0 0 0 .5 .5 .48 .48 0 0 0 .5-.5l-.2-.1a.67 .67 0 0 1-.7-.2 .67 .67 0 0 1-.2-.6z" fill-rule="evenodd"/>
<path d="M394.2 280.6a.9 .9 0 0 0 1.8 0 .9 .9 0 0 0-1.8 0zM394.6 280a.67 .67 0 0 1 1.1 .5 .67 .67 0 0 1-1.1 .6l-.2-.5z" fill-rule="evenodd"/>
</g>
<path d="M205.4 112.5h8.4M198.6 206.7h21.4M193.7 221.9h35.1" fill="none" stroke="#000" stroke-width=".51"/>
<g fill="#fff">
<path d="M323.6 90.1h10v.5h-4.6v1h4.6v.5h-10v-.5h4v-1h-4z" fill-rule="evenodd"/>
<path d="M323.6 87.4h8.3l1 .2 .5 .3 .2 .2v.7l-.6 .4-1.3 .3h-8.1v-.6h8.1l.4-.1v-.7l-.5-.2h-8z" fill-rule="evenodd"/>
<path d="M323.6 84.2h10v.5h-4.6l4.6 .6v.5l-4.6 .5h4.6v.5h-10v-.5l7.1-.8-7.1-.8z" fill-rule="evenodd"/>
<path d="M323.6 82.4v1.2h10v-.5h-3.6v-.5l-.2-.3-1.5-.5h-3l-1.2 .3zM325.1 82.5l.3-.1h3l.2 .1v.6h-3.6z" fill-rule="evenodd"/>
</g>
<path d="M176.3 92.1h.7M244.6 92.1h.7" fill="none" stroke="#000" stroke-width=".38"/>
<g fill="#fff">
<path d="M283.7 91.9v.5l10.1 .8v-.5l-1.5-.1v-.8l1.5-.2v-.5zM287.1 92.1l3.8-.2v.6z" fill-rule="evenodd"/>
<path d="M283.7 88.5h10.1v.5h-4.6v1h4.6v.5h-10.1v-.5h4.1v-1h-4.1z" fill-rule="evenodd"/>
<path d="M283.7 86.4h1.5v1h2.6v-1h1.4v1h3.1v-1h1.5v1.5h-10.1z" fill-rule="evenodd"/>
<path d="M283.7 84.5v.5l10.1 .8v-.6l-1.5-.1v-.8l1.5-.1v-.5zM287.1 84.7l3.8-.3v.6z" fill-rule="evenodd"/>
<path d="M283.8 81.8l-.1 1.3h10.1v-1l-.2-.4-1.1-.4h-7.1l-1 .2zM285.2 82l.5-.2h6.1l.5 .1v.7h-7.1z" fill-rule="evenodd"/>
</g>
<g font-size="10" fill="#fff">
<text x="85.6" y="60.3" transform="rotate(90 85.6 60.3)">H</text>
<text x="126" y="62.9" transform="rotate(90 126 62.9)">HD</text>
<text x="126" y="65.6" transform="rotate(90 126 65.6)">E</text>
</g>
<g font-size="3.8" fill="#fff">
<text x="28.7" y="9.1">CHAPTER 9 - MAIN PAGE</text>
<text x="357.8" y="9.3">PREVIOUS</text>
<text x="391.1" y="9.3">NEXT</text>
</g>
<g font-size="3">
<text x="205.3" y="111.7">PLAN</text>
<text x="198.6" y="205.9">SECTION A-A</text>
<text x="193.7" y="221.2">BUS FRIENDLY HUMP</text>
</g>
<g font-size="2.5">
<text x="175.2" y="88.6">A</text>
<text x="244.2" y="88.4">A</text>
<text x="292.3" y="254.2">STANDARD</text>
<text x="313.9" y="254.2">DETAIL</text>
<text x="290.2" y="274.2">BUS FRIENDLY ROAD HUMP</text>
<text x="358.2" y="275.4">LTA/SDRE14/9/TMM7</text>
<text x="401.2" y="275.4">-</text>
</g>
<text font-size="2.3" x="402.1" y="291.8">9-7</text>
<g font-size="2">
<text x="183.2" y="41.3">600</text>
<text x="187.2" y="39.3">100</text>
<text x="228.1" y="39.3">100</text>
<text x="232.4" y="41.3">600</text>
<text x="195.5" y="42.6">2150</text>
<text x="207.2" y="42.6">3.7m</text>
<text x="218.9" y="42.6">2150</text>
<text x="88.1" y="48.3">2.5m</text>
<text x="111.2" y="48.2">15m</text>
<text x="127.4" y="48.3">2.5m</text>
<text x="163.9" y="48.2">30m</text>
<text x="208.1" y="48.3">8m</text>
<text x="253.2" y="48.2">30m</text>
<text x="285.2" y="48.3">2.5m</text>
<text x="313.2" y="48.2">15m</text>
<text x="326.6" y="48.3">2.5m</text>
<text x="93.6" y="55.2">DIRECTION OF TRAVEL</text>
<text x="166.8" y="105">AND 200 WIDE APART</text>
<text x="166.8" y="102.5">150 WIDE YELLOW STRIPES AT 45°</text>
<text x="228.4" y="105.5">MARKING</text>
<text x="228.4" y="102.9">YELLOW CHECKER</text>
<text x="273.2" y="102.4">DIRECTION OF TRAVEL</text>
<text x="201.9" y="116.5">SCALE 1:250</text>
<text x="115.3" y="169.3">1300</text>
<text x="168.8" y="169.6">4000</text>
<text x="251" y="169.6">4000</text>
<text x="301.3" y="169.3">1300</text>
<text x="104.2" y="183.1">50</text>
<text x="131.8" y="181.1">100</text>
<text x="211.7" y="180.9">110</text>
<text x="291.7" y="181.1">100</text>
<text x="319.1" y="183.1">50</text>
<text x="107.9" y="188.1">500</text>
<text x="309.9" y="188.8">500</text>
<text x="114.3" y="196.4">1200</text>
<text x="131.2" y="195.2">100</text>
<text x="207.7" y="195.7">8000</text>
<text x="293.7" y="195.5">100</text>
<text x="302.3" y="196.4">1200</text>
<text x="203.1" y="210.3">SCALE 1:50</text>
</g>
<g font-size="1.8">
<text x="333.2" y="271.5">DRAWING NO.</text>
<text x="397.9" y="271.5">REV.</text>
<text x="333.2" y="281.5">DATE OF ISSUE</text>
<text x="358.2" y="281.5">SCALE</text>
<text x="383.2" y="281.5">SHEET NO.</text>
<text x="337.3" y="285.8">1st APR 2014</text>
<text x="362.7" y="285.8">AS SHOWN</text>
<text x="389.9" y="285.9">1 OF 1</text>
</g>
<g font-size="1.7">
<text x="267.2" y="286.3">REV.</text>
<text x="276.8" y="286.3">DATE</text>
</g>
</svg>
